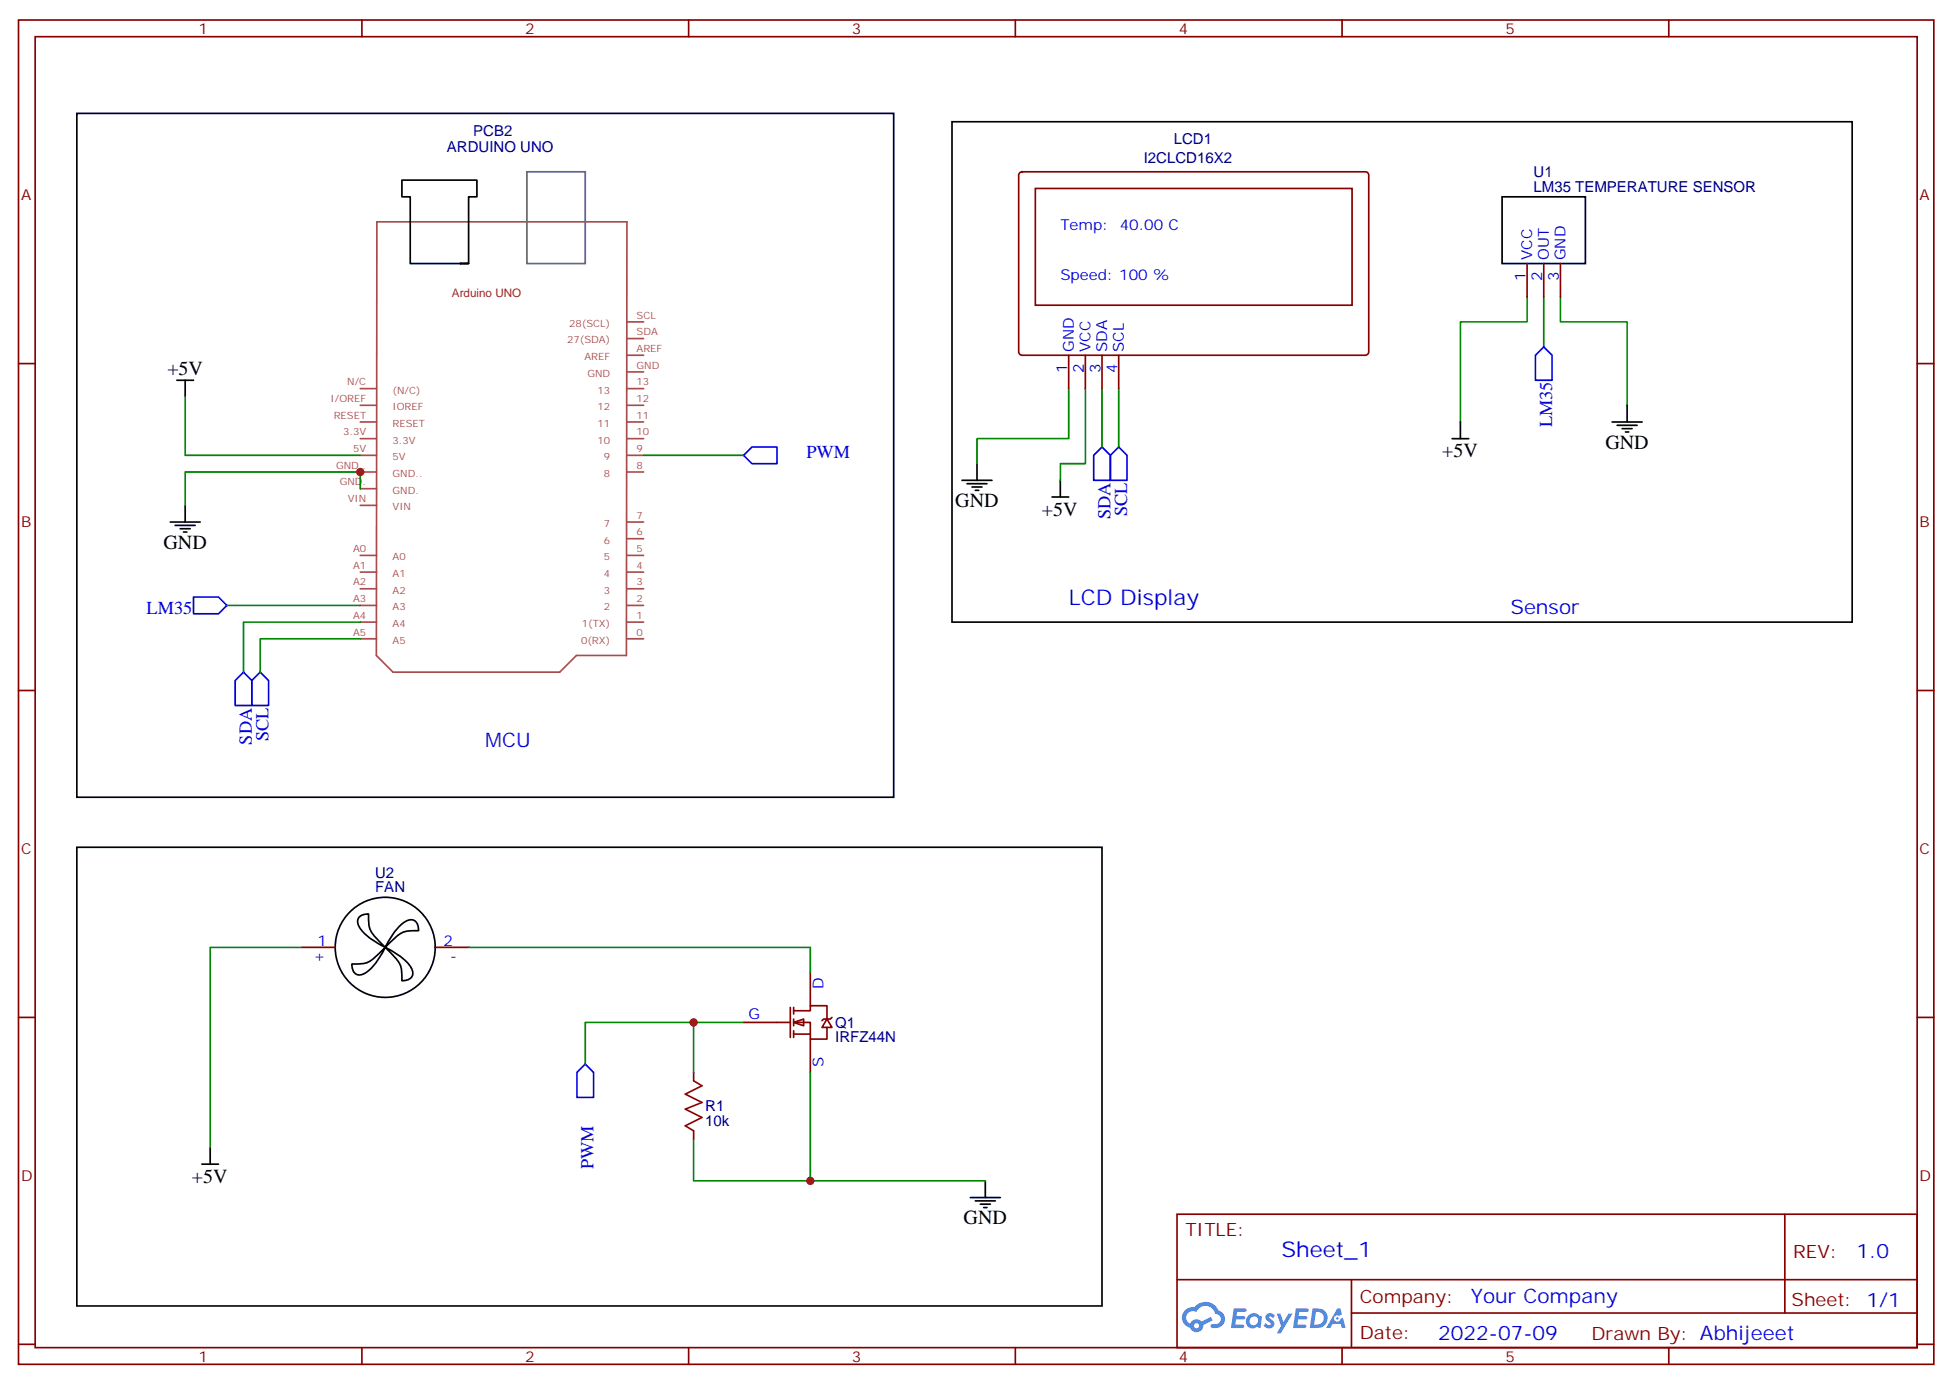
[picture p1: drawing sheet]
<svg xmlns="http://www.w3.org/2000/svg" width="414mm" height="293mm" viewBox="0 0 414 293" stroke-linecap="round" stroke-linejoin="round" font-family="sans-serif">
<g fill="none" stroke="#870000" stroke-width=".35">
<path d="M3.9 4.2h405.4v284.4h-405.4zM7.4 7.8h398.3v277.2h-398.3zM76.6 4.2v3.6M145.7 4.2v3.6M214.9 4.2v3.6M284 4.2v3.6M353.2 4.2v3.6M3.9 76.9h3.5M405.7 76.9h3.6M3.9 146h3.5M405.7 146h3.6M3.9 215.2h3.5"/>
<path d="M405.7 215.2h3.6M249.1 256.8h156.6v28.2h-156.6zM377.7 256.8v20.9M249.1 270.7h156.5M286 277.7h119.6M286 270.7v14.1M3.9 284.3h3.5M76.6 285v3.6M145.7 285v3.6M214.9 285v3.6M284 285v3.6M353.2 285v3.6"/>
<path d="M405.7 284.3h3.6"/>
</g>
<g fill="#5487ff">
<path d="M268.1 278a1.22 1.22 0 0 1 1.7 .3l-.4 .5a.47 .47 0 0 0-.3-.4 .47 .47 0 0 0-.5 .2v.2a1.55 1.55 0 0 1 1.1 1.5 1.34 1.34 0 0 1-2.3 .1l.5-.5 .7 .4a.29 .29 0 0 0 .3-.3 .29 .29 0 0 0-.2-.3 1.04 1.04 0 0 1-.6-1.7z"/>
<path d="M261.1 276.8h2.1a.43 .43 0 0 1 .5 0 .43 .43 0 0 1 .1 .5l-.4 .2h-1.6l-.1 .9h1.5a.37 .37 0 0 1 .3 .3 .37 .37 0 0 1-.4 .4h-1.5l-.2 1.1h1.3a.43 .43 0 0 1 .5 .1 .43 .43 0 0 1 .1 .4l-.4 .2h-2.4z"/>
<path d="M274.2 276.8h2.1a.43 .43 0 0 1 .5 0 .43 .43 0 0 1 .1 .5l-.3 .2h-1.6l-.2 .9h1.6a.37 .37 0 0 1 .3 .3 .37 .37 0 0 1-.4 .4h-1.6l-.1 1.1h1.2a.43 .43 0 0 1 .5 .1 .43 .43 0 0 1 .1 .4l-.3 .2h-2.5z"/>
<path d="M283 276.8h.7l.3 1.2-.6 .3a.69 .69 0 0 0-1 .3 .69 .69 0 0 0 .4 1 .69 .69 0 0 0 .9-.7l.5-.2 .6 2.2h-.8l-.3-.9h-1.7l-.5 .9h-.8z"/>
<path d="M270.2 277.8h.8l.6 1.9 1.1-1.9h.9l-2.6 4.2h-.8l.9-1.5z"/>
<path d="M277.8 276.8l-.6 4.1h1.3a2.11 2.11 0 0 0 2.5-2.1 2.11 2.11 0 0 0-2.5-2zM278.5 277.5a1.39 1.39 0 0 1 1.7 1.4 1.39 1.39 0 0 1-1.8 1.3h-.3z"/>
<path d="M264.1 278.4a1.47 1.47 0 0 0-.2 2.1 1.47 1.47 0 0 0 2.1 .1l.8 .3 .3-2.3-.2-.2-.4-.1a1.49 1.49 0 0 0-2.4 .1zM264.7 278.7a.92 .92 0 0 1 1.6 .6 .92 .92 0 0 1-1.3 1 .9 .9 0 0 1-.3-1.6z"/>
<path d="M250.8 277.1a2.18 2.18 0 0 0 1.1 3.7 1.44 1.44 0 0 0 1.6 1 1.44 1.44 0 0 0 1.2-1.5l2-1-.5-.8-1.9 1a1.47 1.47 0 0 0-2.4 .5 1.39 1.39 0 0 1-.7-2 1.39 1.39 0 0 1 2-.5 2.08 2.08 0 0 1 2.1-1.3 2.08 2.08 0 0 1 1.9 1.7 1.07 1.07 0 0 1 1.2 1 1.07 1.07 0 0 1-1.1 1.2h-.6a.43 .43 0 0 0-.5 .3 .43 .43 0 0 0 .4 .5 2 2 0 0 0 2.4-1 2 2 0 0 0-.7-2.5l-.4-.2a2.98 2.98 0 0 0-5.1-.7l-1.1 .1zM252.7 280.4a.55 .55 0 0 1 1.1 0 .55 .55 0 0 1-1.1 0z"/>
<circle cx="283" cy="278.9" r=".26"/>
</g>
<g fill="none" stroke="#a64a4a" stroke-width=".35">
<path d="M79.8 46.9h52.9l-.1 91.7h-10.6l-3.5 3.6h-35.3l-3.5-3.6zM132.7 71.6h3.5M132.7 68.1h3.5M132.7 75.1h3.5M132.7 78.7h3.5M76.2 82.2h3.5M76.2 92.8h3.5M76.2 96.3h3.5M76.2 99.8h3.5M76.2 85.7h3.5M76.2 89.3h3.5M132.7 82.2h3.5"/>
<path d="M132.7 92.8h3.5M132.7 96.3h3.5M132.7 99.8h3.5M132.7 85.7h3.5M132.7 89.3h3.5M76.2 117.5h3.5M76.2 103.4h3.5M76.2 106.9h3.5M132.7 110.4h3.5M132.7 117.5h3.5M132.7 113.9h3.5M76.2 135.1h3.5"/>
<path d="M76.2 131.6h3.5M76.2 128.1h3.5M76.2 121h3.5M76.2 124.5h3.5M132.7 135.1h3.5M132.7 131.6h3.5M132.7 128.1h3.5M132.7 121h3.5M132.7 124.5h3.5"/>
</g>
<path d="M111.5 36.3h12.4v19.4h-12.4z" fill="none" stroke="#666" stroke-width=".35"/>
<path d="M201.5 25.8h190.5v105.8h-190.5zM97.4 55.7h-10.6v-14.1h-1.7v-3.5h15.8v3.5h-1.7v14.1h-1.8h1.8M317.9 41.6h17.6v14.1h-17.6zM307.3 92.8h3.5M309.1 89.3v3.5M341.2 89.3h6.3M342.2 90h4.3M343.3 90.7h2.1M344 91.4h.7M344.3 85.7v3.6" fill="none" stroke="#000" stroke-width=".35"/>
<path d="M323.2 62.8v5.3h-14.1v21.2M326.7 62.8v10.6M330.2 62.8v5.3h14.1v17.6" fill="none" stroke="#008700" stroke-width=".35"/>
<path d="M324.9 75.1l1.8-1.7 1.8 1.7v5.3h-3.6z" fill="none" stroke="#00f" stroke-width=".35"/>
<path d="M323.2 55.7v7.1M326.7 55.7v7.1M330.2 55.7v7.1" fill="none" stroke="#870000" stroke-width=".35"/>
<g fill="#fff" stroke="#870000" stroke-width=".35">
<path d="M168 216.3l2.1-.8v1.5z"/>
<path d="M175 215.5l1.1 1.8h-2.1z"/>
</g>
<g fill="none" stroke="#870000" stroke-width=".35">
<path d="M215.8 36.5l.5-.2h72.7a.71 .71 0 0 1 .7 .7v37.4a.76 .76 0 0 1-.7 .7h-72.7a.76 .76 0 0 1-.7-.7v-37.4zM219.1 39.9h67v24.7h-67zM226.2 75.1v7.1M229.7 75.1v7.1M233.2 75.1v7.1M236.7 75.1v7.1M63.9 200.4h7M92.1 200.4h7.1M157.4 216.3h9.9M167.3 213.1v6.3M168 213.8h3.5v-1.1h3.5v2.8M168 216.3h3.5v3.5h3.5v-2.5"/>
<path d="M168 218.7h3.5M168 213.1v1.4M168 215.5v1.5M168 218v1.4M171.5 205.7v7M171.5 219.8v7M176.1 215.2l-.4 .3h-1.4l-.3 .4M146.8 226.8v1.8M146.8 239.2v1.7"/>
</g>
<g fill="none" stroke="#000" stroke-width=".35">
<path d="M16.3 24h172.8v144.6h-172.8zM37.4 80.4h3.6M39.2 80.4v3.6M206.8 98.1v3.5M36 110.4h6.4M37.1 111.1h4.2M38.1 111.8h2.2M38.8 112.5h.7M39.2 106.9v3.5M203.6 101.6h6.3M204.6 102.3h4.3M205.7 103h2.1"/>
<path d="M206.4 103.7h.7M222.6 105.1h3.6M224.4 101.6v3.5M16.3 179.2h216.9v97h-216.9zM76.1 193.9l1.1-.5 .8-.1v1.1a4.8 4.8 0 0 0 1.7 4.1l1.8 1.9a14.1 14.1 0 0 1-5.4-4.2 1.77 1.77 0 0 1 0-2.3zM84.9 195.5a2.35 2.35 0 0 1 3.1-.6l.5 1.1 .1 .8-1.1 .1a4.8 4.8 0 0 0-4.1 1.6l-1.9 1.9a15.9 15.9 0 0 1 3.4-4.9zM74.5 203.9h1a4.8 4.8 0 0 0 4.1-1.7l1.9-1.8a14.1 14.1 0 0 1-4.1 5.4 1.65 1.65 0 0 1-1.8 .4 1.65 1.65 0 0 1-1.1-1.5zM81.5 200.4a14.1 14.1 0 0 1 5.4 4.1 1.65 1.65 0 0 1 .4 1.8 1.65 1.65 0 0 1-1.4 1.1h-.8l-.1-1a4.8 4.8 0 0 0-1.6-4.1zM42.7 246.2h3.5M44.5 242.7v3.5M205.4 253.3h6.3M206.4 254h4.2"/>
<path d="M207.5 254.7h2.1M208.2 255.4h.7M208.5 249.8v3.5"/>
<circle cx="81.5" cy="200.4" r="10.6"/>
</g>
<path d="M146.8 228.6l1.8 1.1-3.6 1.7 3.6 1.8-3.6 1.4 3.6 1.8-3.6 1.7 1.8 1.1" fill="none" stroke="#a10000" stroke-width=".35"/>
<g fill="none" stroke="#008700" stroke-width=".35">
<path d="M39.2 84v12.3h37M136.2 96.3h21.2M226.2 82.2v10.6h-19.4v5.3M229.7 82.2v15.9h-5.3v3.5M233.2 82.2v12.3M236.7 82.2v12.3M76.2 103.4v-3.6h-37v7.1M48 128.1h28.2M76.2 131.6h-24.7v10.6M76.2 135.1h-21.1v7.1M63.9 200.4h-19.4v42.3M99.2 200.4h72.3v5.3"/>
<path d="M146.8 216.3v10.5M157.4 216.3h-33.5v8.8M171.5 226.8v23h-24.7v-8.9M171.5 249.8h37"/>
</g>
<path d="M157.4 96.3l1.7-1.8h5.3v3.6h-5.3zM233.2 94.5l1.8 1.8v5.3h-3.5v-5.3zM236.7 94.5l1.8 1.8v5.3h-3.5v-5.3zM41 126.3h5.2l1.8 1.8-1.8 1.7h-5.2zM51.5 142.2l1.8 1.7v5.3h-3.5v-5.3zM55.1 142.2l1.7 1.7v5.3h-3.5v-5.3zM123.9 225.1l1.7 1.7v5.3h-3.5v-5.3z" fill="none" stroke="#00f" stroke-width=".35"/>
<g fill="#c00">
<circle cx="146.8" cy="216.3" r=".88"/>
<circle cx="171.5" cy="249.8" r=".88"/>
<circle cx="76.2" cy="99.8" r=".88"/>
</g>
<g font-size="4.6" fill="#00f">
<text x="226.2" y="128.1">LCD Display</text>
<text x="271.2" y="265.8">Sheet_1</text>
</g>
<g font-size="4.2">
<text x="35.4" y="79.3">+5V</text>
<text x="339.8" y="94.9">GND</text>
<text x="305.2" y="96.7">+5V</text>
<text x="202.2" y="107.2">GND</text>
<text x="220.5" y="109.1">+5V</text>
<text x="34.6" y="116.1">GND</text>
<text x="40.6" y="250.2">+5V</text>
<text x="203.9" y="258.9">GND</text>
</g>
<g font-size="4.2" fill="#00f">
<text x="319.7" y="129.8">Sensor</text>
<text x="102.7" y="158">MCU</text>
<text x="392.9" y="266.1">1.0</text>
<text x="311.3" y="275.6">Your Company</text>
<text x="304.3" y="283.4">2022-07-09</text>
</g>
<g font-size="3.9" fill="#00f">
<text x="328.5" y="90.4" transform="rotate(-90 328.5 90.4)">LM35</text>
<text x="170.6" y="96.9">PWM</text>
<text x="235" y="109.9" transform="rotate(-90 235 109.9)">SDA</text>
<text x="238.5" y="109.1" transform="rotate(-90 238.5 109.1)">SCL</text>
<text x="31" y="129.8">LM35</text>
<text x="53.3" y="157.5" transform="rotate(-90 53.3 157.5)">SDA</text>
<text x="56.8" y="156.8" transform="rotate(-90 56.8 156.8)">SCL</text>
<text x="125.6" y="247.3" transform="rotate(-90 125.6 247.3)">PWM</text>
</g>
<g font-size="3.9" fill="#800">
<text x="250.9" y="261.4">TITLE:</text>
<text x="379.5" y="266.1">REV:</text>
<text x="287.8" y="275.6">Company:</text>
<text x="379.1" y="276.2">Sheet: 1/1</text>
<text x="287.8" y="283.3">Date:</text>
<text x="336.8" y="283.4">Drawn By: Abhijeeet</text>
</g>
<g font-size="3.2" fill="#800">
<text x="42" y="7.2">1</text>
<text x="111.2" y="7.2">2</text>
<text x="180.3" y="7.2">3</text>
<text x="249.4" y="7.2">4</text>
<text x="318.6" y="7.2">5</text>
<text x="4.4" y="42.3">A</text>
<text x="406.3" y="42.3">A</text>
<text x="4.4" y="111.5">B</text>
<text x="406.3" y="111.5">B</text>
<text x="4.4" y="180.6">C</text>
<text x="406.3" y="180.6">C</text>
<text x="4.4" y="249.8">D</text>
<text x="406.3" y="249.8">D</text>
<text x="42" y="288">1</text>
<text x="111.2" y="288">2</text>
<text x="180.3" y="288">3</text>
<text x="249.4" y="288">4</text>
<text x="318.6" y="288">5</text>
</g>
<g font-size="3.2" fill="#000080">
<text x="100.2" y="28.7">PCB2</text>
<text x="94.6" y="32.2">ARDUINO UNO</text>
<text x="242" y="34.6">I2CLCD16X2</text>
<text x="248.4" y="30.4">LCD1</text>
<text x="324.5" y="40.6">LM35 TEMPERATURE SENSOR</text>
<text x="324.5" y="37.4">U1</text>
<text x="79.4" y="185.8">U2</text>
<text x="79.4" y="188.7">FAN</text>
<text x="176.8" y="220.4">IRFZ44N</text>
<text x="176.8" y="217.4">Q1</text>
<text x="149.3" y="238.2">10k</text>
<text x="149.3" y="235">R1</text>
</g>
<g font-size="3.2" fill="#00f">
<text x="224.4" y="48.7">Temp:</text>
<text x="237" y="48.7">40.00 C</text>
<text x="224.4" y="59.3">Speed: 100 %</text>
<text x="322.8" y="59.5" transform="rotate(-90 322.8 59.5)">1</text>
<text x="324.2" y="55" transform="rotate(-90 324.2 55)">VCC</text>
<text x="326.4" y="59.5" transform="rotate(-90 326.4 59.5)">2</text>
<text x="327.8" y="55" transform="rotate(-90 327.8 55)">OUT</text>
<text x="329.9" y="59.5" transform="rotate(-90 329.9 59.5)">3</text>
<text x="331.3" y="55" transform="rotate(-90 331.3 55)">GND</text>
<text x="227.2" y="74.4" transform="rotate(-90 227.2 74.4)">GND</text>
<text x="230.8" y="74.4" transform="rotate(-90 230.8 74.4)">VCC</text>
<text x="234.3" y="74.4" transform="rotate(-90 234.3 74.4)">SDA</text>
<text x="237.8" y="74.4" transform="rotate(-90 237.8 74.4)">SCL</text>
<text x="225.8" y="78.9" transform="rotate(-90 225.8 78.9)">1</text>
<text x="229.3" y="78.9" transform="rotate(-90 229.3 78.9)">2</text>
<text x="232.9" y="78.9" transform="rotate(-90 232.9 78.9)">3</text>
<text x="236.4" y="78.9" transform="rotate(-90 236.4 78.9)">4</text>
<text x="66.4" y="203.2">+</text>
<text x="67.2" y="200">1</text>
<text x="93.9" y="200">2</text>
<text x="95.3" y="203.2">-</text>
<text x="174.3" y="209.2" transform="rotate(-90 174.3 209.2)">D</text>
<text x="158.4" y="215.5">G</text>
<text x="174.3" y="225.8" transform="rotate(-90 174.3 225.8)">S</text>
</g>
<text font-size="2.5" fill="#c30" x="95.6" y="62.8">Arduino UNO</text>
<g font-size="2.1" fill="#a54b4b">
<text x="120.4" y="69.1">28(SCL)</text>
<text x="134.7" y="70.9">SDA</text>
<text x="134.7" y="67.4">SCL</text>
<text x="120" y="72.7">27(SDA)</text>
<text x="123.7" y="76.2">AREF</text>
<text x="134.7" y="74.4">AREF</text>
<text x="134.7" y="78">GND</text>
<text x="73.5" y="81.5">N/C</text>
<text x="83.1" y="83.2">(N/C)</text>
<text x="124.3" y="79.7">GND</text>
<text x="126.5" y="83.2">13</text>
<text x="134.7" y="81.5">13</text>
<text x="70" y="85">I/OREF</text>
<text x="70.6" y="88.6">RESET</text>
<text x="83.1" y="86.8">IOREF</text>
<text x="126.5" y="86.8">12</text>
<text x="134.7" y="85">12</text>
<text x="134.7" y="88.6">11</text>
<text x="72.6" y="92.1">3.3V</text>
<text x="74.7" y="95.6">5V</text>
<text x="83.1" y="93.8">3.3V</text>
<text x="83.1" y="90.3">RESET</text>
<text x="126.5" y="93.8">10</text>
<text x="126.5" y="90.3">11</text>
<text x="134.7" y="95.6">9</text>
<text x="134.7" y="92.1">10</text>
<text x="71.1" y="99.1">GND..</text>
<text x="83.1" y="97.3">5V</text>
<text x="83.1" y="100.9">GND..</text>
<text x="127.8" y="100.9">8</text>
<text x="127.8" y="97.3">9</text>
<text x="134.7" y="99.1">8</text>
<text x="71.9" y="102.7">GND.</text>
<text x="73.6" y="106.2">VIN</text>
<text x="83.1" y="104.4">GND.</text>
<text x="83.1" y="107.9">VIN</text>
<text x="127.8" y="111.5">7</text>
<text x="134.7" y="109.7">7</text>
<text x="134.7" y="113.3">6</text>
<text x="74.7" y="116.8">A0</text>
<text x="83.1" y="118.5">A0</text>
<text x="127.8" y="118.5">5</text>
<text x="127.8" y="115">6</text>
<text x="134.7" y="116.8">5</text>
<text x="74.7" y="120.3">A1</text>
<text x="74.7" y="123.8">A2</text>
<text x="83.1" y="122">A1</text>
<text x="83.1" y="125.6">A2</text>
<text x="127.8" y="122">4</text>
<text x="127.8" y="125.6">3</text>
<text x="134.7" y="120.3">4</text>
<text x="134.7" y="123.8">3</text>
<text x="74.7" y="127.4">A3</text>
<text x="74.7" y="130.9">A4</text>
<text x="83.1" y="129.1">A3</text>
<text x="127.8" y="129.1">2</text>
<text x="134.7" y="130.9">1</text>
<text x="134.7" y="127.4">2</text>
<text x="74.7" y="134.4">A5</text>
<text x="83.1" y="132.6">A4</text>
<text x="83.1" y="136.2">A5</text>
<text x="123" y="136.2">0(RX)</text>
<text x="123.1" y="132.6">1(TX)</text>
<text x="134.7" y="134.4">0</text>
</g>
</svg>
